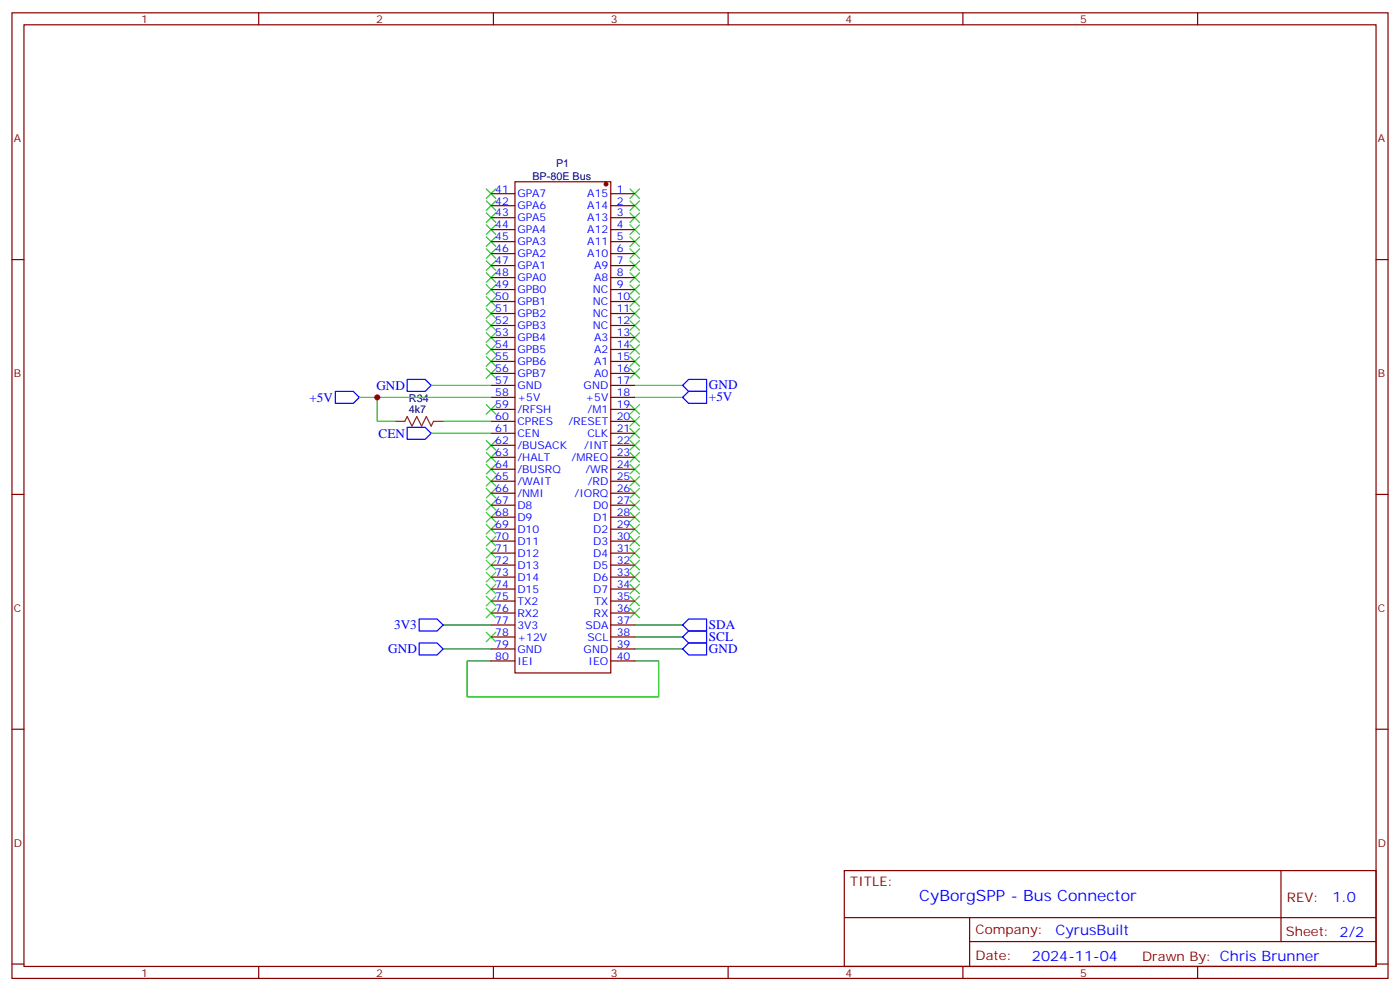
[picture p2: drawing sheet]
<svg xmlns="http://www.w3.org/2000/svg" width="412mm" height="292mm" viewBox="0 0 412 292" stroke-linecap="round" stroke-linejoin="round" font-family="sans-serif">
<g fill="none" stroke="#870000" stroke-width=".35">
<path d="M3.5 3.8h405.4v284.3h-405.4zM7.1 7.3h398.2v277.3h-398.2zM76.2 3.8v3.5M145.3 3.8v3.5M214.5 3.8v3.5M283.6 3.8v3.5M352.8 3.8v3.5M144.6 57h7.1M151.7 53.5h28.2v144.7h-28.2zM179.9 57h7.1M3.5 76.4h3.6M144.6 60.6h7.1"/>
<path d="M144.6 64.1h7.1M144.6 67.6h7.1M144.6 71.2h7.1M144.6 74.7h7.1M144.6 78.2h7.1M179.9 60.6h7.1M179.9 64.1h7.1M179.9 67.6h7.1M179.9 71.2h7.1M179.9 74.7h7.1M179.9 78.2h7.1M405.3 76.4h3.6"/>
<path d="M144.6 81.7h7.1M144.6 85.3h7.1M144.6 88.8h7.1M144.6 92.3h7.1M144.6 95.8h7.1M144.6 99.4h7.1M179.9 81.7h7.1M179.9 85.3h7.1M179.9 88.8h7.1M179.9 92.3h7.1M179.9 95.8h7.1M179.9 99.4h7.1"/>
<path d="M144.6 102.9h7.1M144.6 106.4h7.1M144.6 110h7.1M144.6 113.5h7.1M144.6 117h7.1M179.9 102.9h7.1M179.9 106.4h7.1M179.9 110h7.1M179.9 113.5h7.1M179.9 117h7.1M144.6 120.5h7.1M144.6 124.1h7.1"/>
<path d="M144.6 127.6h7.1M144.6 131.1h7.1M144.6 134.7h7.1M144.6 138.2h7.1M179.9 120.5h7.1M179.9 124.1h7.1M179.9 127.6h7.1M179.9 131.1h7.1M179.9 134.7h7.1M179.9 138.2h7.1M3.5 145.6h3.6M144.6 141.7h7.1"/>
<path d="M144.6 145.2h7.1M144.6 148.8h7.1M144.6 152.3h7.1M144.6 155.8h7.1M144.6 159.3h7.1M179.9 141.7h7.1M179.9 145.2h7.1M179.9 148.8h7.1M179.9 152.3h7.1M179.9 155.8h7.1M179.9 159.3h7.1M405.3 145.6h3.6"/>
<path d="M144.6 162.9h7.1M144.6 166.4h7.1M144.6 169.9h7.1M144.6 173.5h7.1M144.6 177h7.1M179.9 162.9h7.1M179.9 166.4h7.1M179.9 169.9h7.1M179.9 173.5h7.1M179.9 177h7.1M144.6 180.5h7.1M144.6 184h7.1"/>
<path d="M144.6 187.6h7.1M144.6 191.1h7.1M144.6 194.6h7.1M179.9 180.5h7.1M179.9 184h7.1M179.9 187.6h7.1M179.9 191.1h7.1M179.9 194.6h7.1M3.5 214.7h3.6M405.3 214.7h3.6M248.7 256.4h156.6v28.2h-156.6zM377.3 256.4v20.9"/>
<path d="M248.7 270.2h156.5M285.6 277.3h119.6M285.6 270.2v14.1M3.5 283.9h3.6M76.2 284.6v3.5M145.3 284.6v3.5M214.5 284.6v3.5M283.6 284.6v3.5M352.8 284.6v3.5M405.3 283.9h3.6"/>
</g>
<g fill="none" stroke="#3c3" stroke-width=".35">
<path d="M143.2 59.2l2.8 2.8M143.2 55.6l2.8 2.9M146 59.2l-2.8 2.8M146 55.6l-2.8 2.9M185.6 59.2l2.8 2.8M185.6 55.6l2.8 2.9M188.4 59.2l-2.8 2.8M188.4 55.6l-2.8 2.9M143.2 76.8l2.8 2.8M143.2 73.3l2.8 2.8M143.2 69.7l2.8 2.9M143.2 66.2l2.8 2.8"/>
<path d="M143.2 62.7l2.8 2.8M146 76.8l-2.8 2.8M146 73.3l-2.8 2.8M146 69.7l-2.8 2.9M146 66.2l-2.8 2.8M146 62.7l-2.8 2.8M185.6 76.8l2.8 2.8M185.6 73.3l2.8 2.8M185.6 69.7l2.8 2.9M185.6 66.2l2.8 2.8M185.6 62.7l2.8 2.8M188.4 76.8l-2.8 2.8"/>
<path d="M188.4 73.3l-2.8 2.8M188.4 69.7l-2.8 2.9M188.4 66.2l-2.8 2.8M188.4 62.7l-2.8 2.8M143.2 98l2.8 2.8M143.2 94.4l2.8 2.9M143.2 90.9l2.8 2.8M143.2 87.4l2.8 2.8M143.2 83.9l2.8 2.8M143.2 80.3l2.8 2.8M146 98l-2.8 2.8M146 94.4l-2.8 2.9"/>
<path d="M146 90.9l-2.8 2.8M146 87.4l-2.8 2.8M146 83.9l-2.8 2.8M146 80.3l-2.8 2.8M185.6 98l2.8 2.8M185.6 94.4l2.8 2.9M185.6 90.9l2.8 2.8M185.6 87.4l2.8 2.8M185.6 83.9l2.8 2.8M185.6 80.3l2.8 2.8M188.4 87.4l-2.8 2.8M188.4 90.9l-2.8 2.8"/>
<path d="M188.4 94.4l-2.8 2.9M188.4 98l-2.8 2.8M188.4 83.9l-2.8 2.8M188.4 80.3l-2.8 2.8M143.2 119.1l2.8 2.9M143.2 108.5l2.8 2.9M143.2 105l2.8 2.8M143.2 101.5l2.8 2.8M146 119.1l-2.8 2.9M146 108.5l-2.8 2.9M146 105l-2.8 2.8M146 101.5l-2.8 2.8"/>
<path d="M185.6 119.1l2.8 2.9M185.6 108.5l2.8 2.9M185.6 105l2.8 2.8M185.6 101.5l2.8 2.8M188.4 119.1l-2.8 2.9M188.4 108.5l-2.8 2.9M188.4 105l-2.8 2.8M188.4 101.5l-2.8 2.8M143.2 129.7l2.8 2.8M143.2 133.2l2.8 2.9M143.2 136.8l2.8 2.8M146 129.7l-2.8 2.8"/>
<path d="M146 133.2l-2.8 2.9M146 136.8l-2.8 2.8M185.6 136.8l2.8 2.8M185.6 133.2l2.8 2.9M185.6 129.7l2.8 2.8M185.6 126.2l2.8 2.8M185.6 122.7l2.8 2.8M188.4 136.8l-2.8 2.8M188.4 133.2l-2.8 2.9M188.4 129.7l-2.8 2.8M188.4 122.7l-2.8 2.8M188.4 126.2l-2.8 2.8"/>
<path d="M143.2 140.3l2.8 2.8M143.2 143.8l2.8 2.8M143.2 157.9l2.8 2.9M143.2 154.4l2.8 2.8M143.2 150.9l2.8 2.8M143.2 147.4l2.8 2.8M146 140.3l-2.8 2.8M146 143.8l-2.8 2.8M146 157.9l-2.8 2.9M146 154.4l-2.8 2.8M146 150.9l-2.8 2.8M146 147.4l-2.8 2.8"/>
<path d="M185.6 157.9l2.8 2.9M185.6 154.4l2.8 2.8M185.6 150.9l2.8 2.8M185.6 147.4l2.8 2.8M185.6 143.8l2.8 2.8M185.6 140.3l2.8 2.8M188.4 143.8l-2.8 2.8M188.4 157.9l-2.8 2.9M188.4 154.4l-2.8 2.8M188.4 150.9l-2.8 2.8M188.4 147.4l-2.8 2.8M188.4 140.3l-2.8 2.8"/>
<path d="M143.2 179.1l2.8 2.8M143.2 175.6l2.8 2.8M143.2 172l2.8 2.9M143.2 168.5l2.8 2.8M143.2 165l2.8 2.8M143.2 161.5l2.8 2.8M146 179.1l-2.8 2.8M146 175.6l-2.8 2.8M146 172l-2.8 2.9M146 168.5l-2.8 2.8M146 165l-2.8 2.8M146 161.5l-2.8 2.8"/>
<path d="M185.6 179.1l2.8 2.8M185.6 175.6l2.8 2.8M185.6 172l2.8 2.9M185.6 168.5l2.8 2.8M185.6 165l2.8 2.8M185.6 161.5l2.8 2.8M188.4 179.1l-2.8 2.8M188.4 175.6l-2.8 2.8M188.4 172l-2.8 2.9M188.4 168.5l-2.8 2.8M188.4 165l-2.8 2.8M188.4 161.5l-2.8 2.8"/>
<path d="M143.2 186.2l2.8 2.8M146 186.2l-2.8 2.8"/>
</g>
<g fill="none" stroke="#008700" stroke-width=".35">
<path d="M105.8 117h5.3M127 113.5h17.6M144.6 117h-33.5v7.1h5.3M187 117h14.1M187 113.5h14.1M127 127.6h17.6M130.5 124.1h14.1M130.5 191.1h14.1M130.5 184h14.1M144.6 194.6h-7v10.6h56.4v-10.6h-7M187 191.1h14.1M187 187.6h14.1"/>
<path d="M187 184h14.1"/>
</g>
<circle cx="178.5" cy="54.2" r=".53" fill="#870000" stroke="#870000" stroke-width=".35"/>
<path d="M98.8 115.3h5.3l1.7 1.7-1.7 1.8h-5.3zM119.9 111.7h5.3l1.8 1.8-1.8 1.8h-5.3zM201.1 113.5l1.7-1.8h5.3v3.6h-5.3zM201.1 117l1.7-1.7h5.3v3.5h-5.3zM119.9 125.8h5.3l1.8 1.8-1.8 1.8h-5.3zM123.5 182.3h5.3l1.7 1.7-1.7 1.8h-5.3zM123.5 189.3h5.3l1.7 1.8-1.7 1.8h-5.3zM201.1 184l1.7-1.7h5.3v3.5h-5.3zM201.1 187.6l1.7-1.8h5.3v3.5h-5.3zM201.1 191.1l1.7-1.8h5.3v3.6h-5.3z" fill="none" stroke="#00f" stroke-width=".35"/>
<path d="M116.4 124.1h2.8l.7-1.4 1.5 2.8 1.4-2.8 1.4 2.8 1.4-2.8 1.4 2.8 .7-1.4h2.8" fill="none" stroke="#8c2424" stroke-width=".35"/>
<circle cx="111.1" cy="117" r=".88" fill="#c00"/>
<text font-size="4.6" fill="#00f" x="270.8" y="265.4">CyBorgSPP - Bus Connector</text>
<g font-size="4.2" fill="#00f">
<text x="392.5" y="265.6">1.0</text>
<text x="310.9" y="275.2">CyrusBuilt</text>
<text x="304" y="283">2024-11-04</text>
</g>
<g font-size="3.9" fill="#00f">
<text x="91.2" y="118.3">+5V</text>
<text x="110.9" y="114.7">GND</text>
<text x="208.8" y="114.6">GND</text>
<text x="208.8" y="118.1">+5V</text>
<text x="111.5" y="128.9">CEN</text>
<text x="116.1" y="185.3">3V3</text>
<text x="208.8" y="185.1">SDA</text>
<text x="208.8" y="188.6">SCL</text>
<text x="114.4" y="192.3">GND</text>
<text x="208.8" y="192.2">GND</text>
</g>
<g font-size="3.9" fill="#800">
<text x="250.5" y="260.9">TITLE:</text>
<text x="379.1" y="265.6">REV:</text>
<text x="287.4" y="275.1">Company:</text>
<text x="378.7" y="275.8">Sheet: 2/2</text>
<text x="287.4" y="282.8">Date:</text>
<text x="336.4" y="282.9">Drawn By: Chris Brunner</text>
</g>
<g font-size="3.2" fill="#800">
<text x="41.6" y="6.8">1</text>
<text x="110.8" y="6.8">2</text>
<text x="179.9" y="6.8">3</text>
<text x="249.1" y="6.8">4</text>
<text x="318.2" y="6.8">5</text>
<text x="4.1" y="41.9">A</text>
<text x="405.9" y="41.9">A</text>
<text x="4.1" y="111">B</text>
<text x="405.9" y="111">B</text>
<text x="4.1" y="180.2">C</text>
<text x="405.9" y="180.2">C</text>
<text x="4.1" y="249.3">D</text>
<text x="405.9" y="249.3">D</text>
<text x="41.6" y="287.6">1</text>
<text x="110.8" y="287.6">2</text>
<text x="179.9" y="287.6">3</text>
<text x="249.1" y="287.6">4</text>
<text x="318.2" y="287.6">5</text>
</g>
<g font-size="3.2" fill="#000080">
<text x="156.8" y="52.9">BP-80E Bus</text>
<text x="163.8" y="49.2">P1</text>
<text x="120.5" y="118.4">R34</text>
<text x="120.5" y="121.6">4k7</text>
</g>
<g font-size="3.2" fill="#00f">
<text x="145.9" y="56.7">41</text>
<text x="152.4" y="58.1">GPA7</text>
<text x="173" y="58.1">A15</text>
<text x="181.7" y="56.7">1</text>
<text x="145.9" y="60.2">42</text>
<text x="145.9" y="63.7">43</text>
<text x="152.4" y="61.6">GPA6</text>
<text x="152.4" y="65.2">GPA5</text>
<text x="173" y="61.6">A14</text>
<text x="173" y="65.2">A13</text>
<text x="181.7" y="60.2">2</text>
<text x="181.7" y="63.7">3</text>
<text x="145.9" y="67.3">44</text>
<text x="145.9" y="70.8">45</text>
<text x="152.4" y="68.7">GPA4</text>
<text x="173" y="68.7">A12</text>
<text x="181.7" y="67.3">4</text>
<text x="181.7" y="70.8">5</text>
<text x="145.9" y="74.3">46</text>
<text x="145.9" y="77.9">47</text>
<text x="152.4" y="72.2">GPA3</text>
<text x="152.4" y="75.7">GPA2</text>
<text x="173" y="72.2">A11</text>
<text x="173" y="75.7">A10</text>
<text x="181.7" y="74.3">6</text>
<text x="181.7" y="77.9">7</text>
<text x="145.9" y="81.4">48</text>
<text x="152.4" y="79.3">GPA1</text>
<text x="152.4" y="82.8">GPA0</text>
<text x="175" y="79.3">A9</text>
<text x="175" y="82.8">A8</text>
<text x="181.7" y="81.4">8</text>
<text x="145.9" y="84.9">49</text>
<text x="145.9" y="88.4">50</text>
<text x="152.4" y="86.3">GPB0</text>
<text x="152.4" y="89.9">GPB1</text>
<text x="174.6" y="86.3">NC</text>
<text x="174.6" y="89.9">NC</text>
<text x="181.7" y="84.9">9</text>
<text x="181.7" y="88.4">10</text>
<text x="145.9" y="92">51</text>
<text x="145.9" y="95.5">52</text>
<text x="152.4" y="93.4">GPB2</text>
<text x="174.6" y="93.4">NC</text>
<text x="181.7" y="92">11</text>
<text x="181.7" y="95.5">12</text>
<text x="145.9" y="99">53</text>
<text x="152.4" y="96.9">GPB3</text>
<text x="152.4" y="100.4">GPB4</text>
<text x="174.6" y="96.9">NC</text>
<text x="175" y="100.4">A3</text>
<text x="181.7" y="99">13</text>
<text x="145.9" y="102.6">54</text>
<text x="145.9" y="106.1">55</text>
<text x="152.4" y="104">GPB5</text>
<text x="152.4" y="107.5">GPB6</text>
<text x="175" y="104">A2</text>
<text x="175" y="107.5">A1</text>
<text x="181.7" y="102.6">14</text>
<text x="181.7" y="106.1">15</text>
<text x="145.9" y="109.6">56</text>
<text x="145.9" y="113.1">57</text>
<text x="152.4" y="111">GPB7</text>
<text x="175" y="111">A0</text>
<text x="181.7" y="109.6">16</text>
<text x="181.7" y="113.1">17</text>
<text x="145.9" y="116.7">58</text>
<text x="152.4" y="114.5">GND</text>
<text x="152.4" y="118.1">+5V</text>
<text x="171.9" y="114.5">GND</text>
<text x="172.4" y="118.1">+5V</text>
<text x="181.7" y="116.7">18</text>
<text x="145.9" y="120.2">59</text>
<text x="145.9" y="123.7">60</text>
<text x="152.4" y="121.6">/RFSH</text>
<text x="152.4" y="125.1">CPRES</text>
<text x="167.4" y="125.1">/RESET</text>
<text x="173.1" y="121.6">/M1</text>
<text x="181.7" y="120.2">19</text>
<text x="181.7" y="123.7">20</text>
<text x="145.9" y="127.2">61</text>
<text x="145.9" y="130.8">62</text>
<text x="152.4" y="128.7">CEN</text>
<text x="173" y="128.7">CLK</text>
<text x="181.7" y="127.2">21</text>
<text x="181.7" y="130.8">22</text>
<text x="145.9" y="134.3">63</text>
<text x="145.9" y="137.8">64</text>
<text x="152.4" y="132.2">/BUSACK</text>
<text x="152.4" y="135.7">/HALT</text>
<text x="168.4" y="135.7">/MREQ</text>
<text x="172.1" y="132.2">/INT</text>
<text x="181.7" y="134.3">23</text>
<text x="181.7" y="137.8">24</text>
<text x="145.9" y="141.4">65</text>
<text x="152.4" y="139.2">/BUSRQ</text>
<text x="152.4" y="142.8">/WAIT</text>
<text x="172.4" y="139.2">/WR</text>
<text x="173.1" y="142.8">/RD</text>
<text x="181.7" y="141.4">25</text>
<text x="145.9" y="144.9">66</text>
<text x="145.9" y="148.4">67</text>
<text x="152.4" y="146.3">/NMI</text>
<text x="152.4" y="149.8">D8</text>
<text x="169.2" y="146.3">/IORQ</text>
<text x="174.8" y="149.8">D0</text>
<text x="181.7" y="144.9">26</text>
<text x="181.7" y="148.4">27</text>
<text x="145.9" y="151.9">68</text>
<text x="145.9" y="155.5">69</text>
<text x="152.4" y="153.4">D9</text>
<text x="174.8" y="153.4">D1</text>
<text x="181.7" y="151.9">28</text>
<text x="181.7" y="155.5">29</text>
<text x="145.9" y="159">70</text>
<text x="152.4" y="156.9">D10</text>
<text x="152.4" y="160.4">D11</text>
<text x="174.8" y="156.9">D2</text>
<text x="174.8" y="160.4">D3</text>
<text x="181.7" y="159">30</text>
<text x="145.9" y="162.5">71</text>
<text x="145.9" y="166.1">72</text>
<text x="152.4" y="163.9">D12</text>
<text x="152.4" y="167.5">D13</text>
<text x="174.8" y="163.9">D4</text>
<text x="174.8" y="167.5">D5</text>
<text x="181.7" y="162.5">31</text>
<text x="181.7" y="166.1">32</text>
<text x="145.9" y="169.6">73</text>
<text x="145.9" y="173.1">74</text>
<text x="152.4" y="171">D14</text>
<text x="174.8" y="171">D6</text>
<text x="181.7" y="169.6">33</text>
<text x="181.7" y="173.1">34</text>
<text x="145.9" y="176.6">75</text>
<text x="152.4" y="174.5">D15</text>
<text x="152.4" y="178">TX2</text>
<text x="174.8" y="174.5">D7</text>
<text x="175.1" y="178">TX</text>
<text x="181.7" y="176.6">35</text>
<text x="145.9" y="180.2">76</text>
<text x="145.9" y="183.7">77</text>
<text x="152.4" y="181.6">RX2</text>
<text x="152.4" y="185.1">3V3</text>
<text x="172.4" y="185.1">SDA</text>
<text x="174.8" y="181.6">RX</text>
<text x="181.7" y="180.2">36</text>
<text x="181.7" y="183.7">37</text>
<text x="145.9" y="187.2">78</text>
<text x="145.9" y="190.7">79</text>
<text x="152.4" y="188.6">+12V</text>
<text x="173.1" y="188.6">SCL</text>
<text x="181.7" y="187.2">38</text>
<text x="181.7" y="190.7">39</text>
<text x="145.9" y="194.3">80</text>
<text x="152.4" y="192.2">GND</text>
<text x="152.4" y="195.7">IEI</text>
<text x="171.9" y="192.2">GND</text>
<text x="173.4" y="195.7">IEO</text>
<text x="181.7" y="194.3">40</text>
</g>
</svg>
